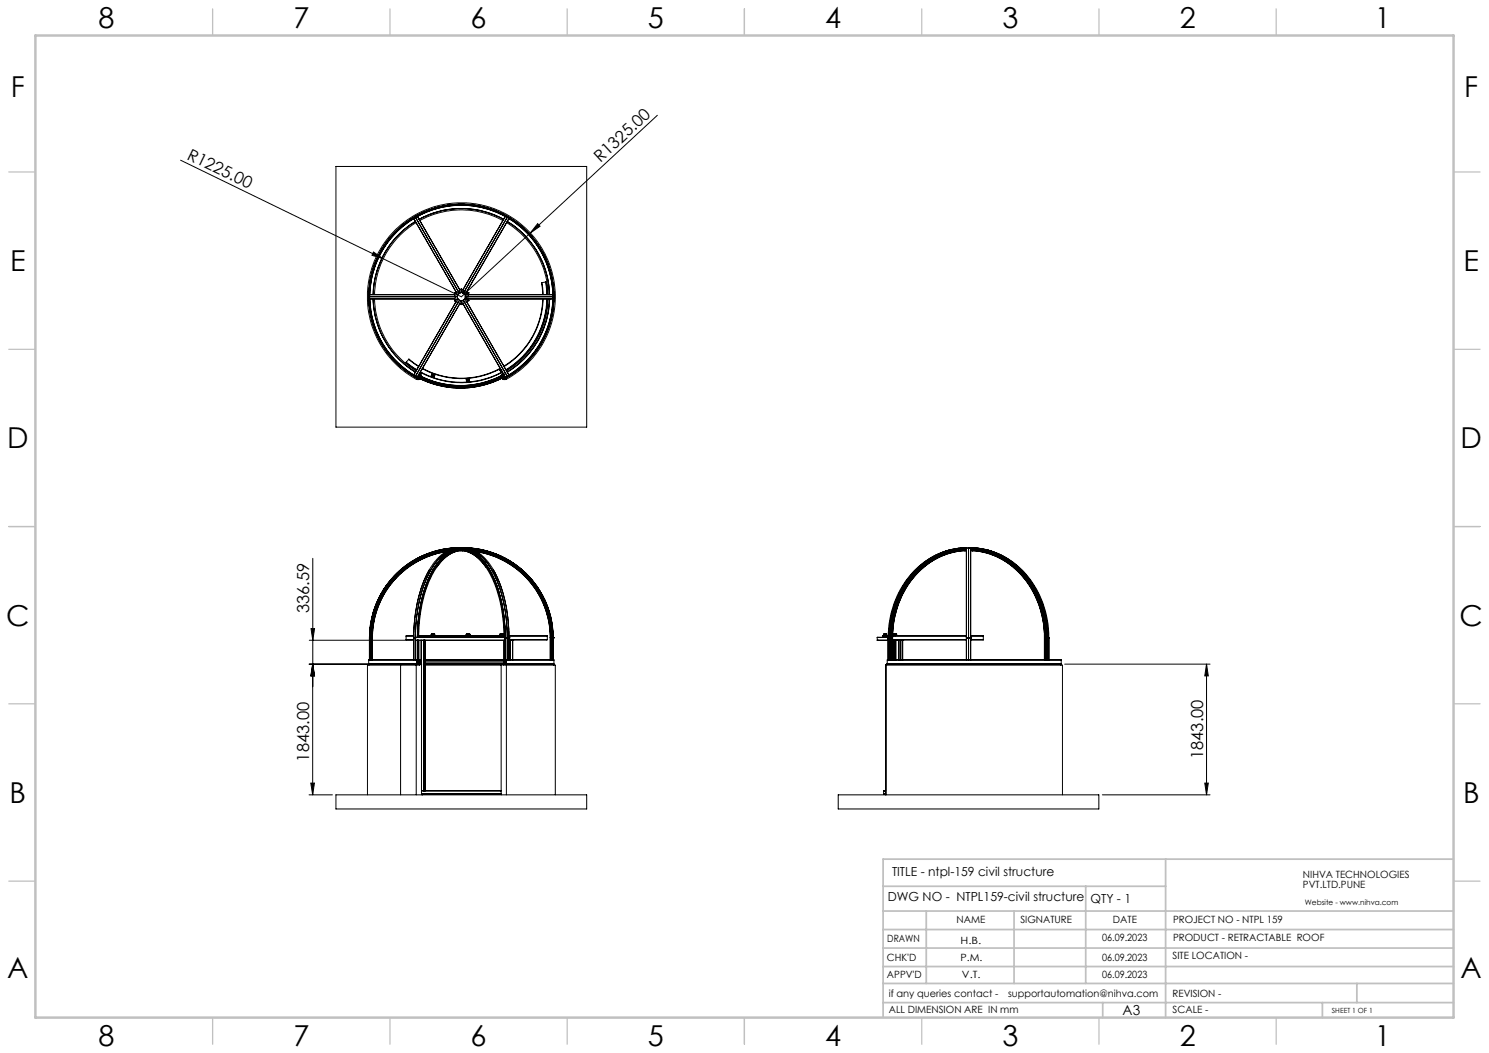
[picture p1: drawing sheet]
<svg xmlns="http://www.w3.org/2000/svg" width="420mm" height="297mm" viewBox="0 0 420 297" stroke-linecap="round" stroke-linejoin="round" font-family="sans-serif">
<g fill="none" stroke="#000" stroke-width=".28">
<path d="M185.4 32.5l-35.8 33.2M50.9 45.2l57.2 27.8M94.8 47h70.7v73.5h-70.7zM105.3 71.1l2.8 1.9-3.2-1zM116.7 61.7a25.7 25.7 0 0 0-12.4 21.4M116.7 61.6h.1M116.7 61.6l12 20.7M117.2 61.3h.1M117.2 61.3l12.2 21.1M117.2 62.4a24.8 24.8 0 0 0-12 20.7M117.2 61.3l-.5 .3M117.2 62.5a24.8 24.8 0 0 0-11.9 20.6"/>
<path d="M117.4 62.8a24.4 24.4 0 0 0-11.8 20.3M117.7 61h.1M117.7 61l12 20.7M117.7 61l12 20.8M117.7 61l-.5 .3M117.8 61.1a25.7 25.7 0 0 1 24.7 0M118.4 62.2a24.4 24.4 0 0 1 23.5 0M142.1 61.8a24.8 24.8 0 0 0-23.9 .1 24.9 24.9 0 0 1 23.8 0M142.5 61h.1M142.5 61l-11.9 20.7M142.5 61l-11.9 20.8M142.5 61l.6 .3"/>
<path d="M142.9 62.8a24.5 24.5 0 0 1 11.7 20.3M143.1 62.5a24.8 24.8 0 0 1 11.9 20.6M143.1 61.3h.1M143.1 61.3l-12.2 21.1M143.1 62.4a24.9 24.9 0 0 1 11.9 20.7M143.1 61.3l.4 .3M143.5 61.7a25.7 25.7 0 0 1 12.4 21.4M143.5 61.6h.1M143.5 61.6l-11.9 20.7M149.6 65.7l-19.5 18-22-10.7M151.7 63.1l.6 .7-2.7 1.9zM152.9 79.7l.2 3.4"/>
<path d="M152.9 79.7l.3 3.4M153.9 79.5l.2 .5 .2 3.1M153.9 79.5l.3 3.6M153.9 79.5l-1 .2M104.2 83.7h24.4M104.2 83.7h.1M104.2 83.7l.1 .6M104.3 83.1h.1M104.3 84.3h.1M104.3 83.1l-.1 .6M104.3 84.3a25.8 25.8 0 0 0 12.4 21.5M104.3 84.3h23.9"/>
<path d="M104.3 83.1h23.9M104.3 84.3a26 26 0 0 0 12.4 21.5M105.2 84.3a25 25 0 0 0 12 20.7M105.3 84.3a24.9 24.9 0 0 0 11.9 20.6M105.6 84.3a24.6 24.6 0 0 0 11.8 20.3M128.2 82.6h.1M128.2 84.8h.1M128.2 82.6v.7M128.2 84.1v.7M128.2 82.6l.8 .5M128.2 84.8l.6 .4M128.2 84.8l.7 .4"/>
<path d="M128.6 83.7h.1M128.6 83.7v.5M128.6 83.2v.5M128.6 85.1l-11.9 20.7zM128.8 82.3l-.6 .3M128.9 82.2l-.7 .4M128.9 84.8l.5 .2M129 83.1h.1M129 84.3h.1M129 83.1v1.2M129 84.3l-.8 .5M129 84.3l1.1 .6"/>
<path d="M129.4 85.1l.4 .2M129.4 85l-12.2 21.1M129.4 85.1l-12.2 21M129.4 82.4h.1M129.4 82.4l-.5 .3M129.4 85v.1M129.5 85.5l.6 .4M129.5 85.6l.6 .3M129.7 85.7l-12 20.7zM129.8 82.1l-.4 .3M130.1 82.4h.1M130.1 84.9v.1"/>
<path d="M130.1 85.9h.1M130.1 81.5h.1M130.1 81.5v.9M130.1 85v.9M130.1 81.5l-.6 .3M130.1 82.4l-1.1 .7M130.1 82.4l1.1 .7M130.1 81.5l.6 .3M130.1 81.5l.7 .4M130.5 82.1l.4 .3M130.6 85.7l11.9 20.7zM130.7 85.6l-.6 .3"/>
<path d="M130.8 85.5l-.7 .4M130.9 82.4h.1M130.9 85.1l-.4 .2M130.9 85.1l12.2 21M130.9 82.4l.4 .3M130.9 85v.1M130.9 85l12.2 21.1M131.2 84.3h.1M131.2 83.1h.1M131.2 84.3l.8 .5M131.2 84.3l-1.1 .6M131.2 83.1v1.2"/>
<path d="M131.3 84.8l-.4 .2M131.4 82.2l.6 .4M131.4 82.3l.6 .3M131.6 85.1l11.9 20.7M131.7 83.2v.5M131.7 83.7v.5M131.7 83.7h24.3M131.7 83.7h.1M132 84.8h.1M132 82.6h.1M132 83.1h24zM132 84.3h24z"/>
<path d="M132 82.6v.7M132 84.1v.7M132 84.8l-.6 .4M132 82.6l-.8 .5M153.1 84.3a23 23 0 0 1-11 19M153.2 84.3a23.1 23.1 0 0 1-11 19.1M154.2 84.3a23.9 23.9 0 0 1-11.5 20M154.3 84.3a24.3 24.3 0 0 1-11.5 20.1M154.6 84.3a24.4 24.4 0 0 1-11.7 20.3M155 84.3a24.8 24.8 0 0 1-11.9 20.6M155 84.3a25 25 0 0 1-11.9 20.7M155.9 84.3a25.8 25.8 0 0 1-12.4 21.5"/>
<path d="M156 84.3h.1M156 83.1h.1M156 83.1v.6M156 83.7h.1M156 83.7v.6M114.6 102.2l2.9 2.2M114.6 102.2l2.9 2.1M115.3 101.3l2.8 2M115.3 101.3l2.8 2.1M115.3 101.3l-.7 .9M116.7 105.8h.1M116.7 105.8l.5 .3"/>
<path d="M117.2 106.1h.1M117.2 106.1l.1 .1a25.8 25.8 0 0 0 25.1 0M117.6 106.6a26.1 26.1 0 0 1-7.6-39.5 26.1 26.1 0 0 1 40.3 0 26.1 26.1 0 0 1-7.7 39.5M117.7 106.6a26.1 26.1 0 0 1-7.7-39.5 26.1 26.1 0 0 1 40.2 0 26.1 26.1 0 0 1-7.6 39.5M117.7 106.6a26.1 26.1 0 0 1-7.7-39.5 26.1 26.1 0 0 1 40.3 0 26.1 26.1 0 0 1-7.7 39.5M117.7 106.6h.1M117.7 106.6h-.1M117.7 106.6a26 26 0 0 1-7.7-39.5 26 26 0 0 1 40.2 0 26 26 0 0 1-7.6 39.5M117.8 106.3a25.8 25.8 0 0 0 24.6-.2 25.7 25.7 0 0 1-24.6 .2M117.8 106.4l-.1 .2M117.9 106.1a25.5 25.5 0 0 0 24.3-.2 25.4 25.4 0 0 1-24.3 .2M118 106.7l.4 .3"/>
<path d="M118.1 106.6l-.1 .2-.4-.2M118.2 105.6l-.1 .2a25.2 25.2 0 0 0 24-.2M118.2 105.5h.1M118.2 105.5v.1M118.2 105.5l.3 .2-.1 .3M118.4 107l-.4 .1a20.3 20.3 0 0 1-7.9-6.1 26.5 26.5 0 0 1 4.2-38.6 26.5 26.5 0 0 1 38.2 7.2 26.5 26.5 0 0 1-10 37.5l-.6-.1M118.5 105.3l.4 .7M118.5 105.8l.4 .2M118.5 105.2v.1M118.5 105.2h.1M118.5 105a24.1 24.1 0 0 0 23.2 0M118.6 105.2l-.1 .1"/>
<path d="M118.6 106.9l-.2 .1M118.6 104.9a23.9 23.9 0 0 0 23.1 0M118.9 106v.2M119.1 104a23.2 23.2 0 0 0 22 0M119.2 103.9a22.9 22.9 0 0 0 21.9 0M121.7 105.9l.3 .2zM121.8 105.9h.1M121.8 105.7v.2M121.8 105.7h.2M121.8 105.5l.3 .3zM121.8 105.9l.5 .2M121.9 105.7h.1"/>
<path d="M122 105.9l-.1 .1M122 105.7l-.2 .2M122 105.7l.4 .2M122 105.7h.1M122.1 105.9h.1zM122.1 106l.3 .3zM122.3 105.7l.4 .1zM122.3 106.1h-.1M122.3 105.8v.1M122.4 106.1h.1M122.4 105.9l.2 .1-.3 .1M122.4 105.9l-.1 .2"/>
<path d="M122.5 105.9h.1M131.5 107l.4 .1zM131.6 107.4l.3 .1zM131.7 107.1h.1M131.7 107.3v.1M131.7 107.1h-.1l.1 .2M131.7 107.1v.2M131.8 107.1h.1M131.8 107.3v.1M132.2 107.3h.1M132.2 107.1h.1M132.2 107.1h.2"/>
<path d="M132.2 107.1v.2M132.2 107.1h-.5M132.2 107.3h-.5M132.3 107.1h.1M132.3 107.3h.1M132.4 107.1l-.4-.1h.4v.5h-.4l.4-.2h-.2M141.1 104.5l.2 .1M141.1 104.4h.1M141.2 104.4l-.1 .1M141.2 104.4l.1 .2M141.3 104.6v.1M141.3 104.3h.1"/>
<path d="M141.3 104.2l-.3 .1h.3M141.4 104.3l-.2 .1M141.4 104.6h.1M141.5 104.6l-.4 .1h.4M141.5 104.5l-.2 .1M141.6 106.7l.3 .3M141.9 105.2l-.5 .8M142 105.5l.1 .1M142 105.5h.1M142 105.5l-.3 .3M142.1 105.6h.1M142.1 106.4l.2 .4 .3-.2"/>
<path d="M142.3 106.7l-.4 .3M142.4 106.2a25.8 25.8 0 0 1-25 .1M142.4 106.2l.2 .4M142.5 106.4h.1M142.6 106.6h.1M143.1 106.1h.1M143.1 106.1l-.6 .3M143.5 105.8h.1M143.5 105.8l-.4 .3M88.2 157.5v66.7M125 157.3l-1.8 2.2-1.5 2.4-1.9 4.9-1.3 5.7-.5 4.1-.1 3.2 .5-6.9 .8-4.3 1-3.3 1.5-3.4 1-1.7 1.8-2.3 1.5-1.4a7.3 7.3 0 0 1 3.7-1.6 8.2 8.2 0 0 0-4.7 2.4zM127 155a25.1 25.1 0 0 0-22.4 24.9"/>
<path d="M127.8 154.7v.1a25.2 25.2 0 0 0-23.4 25.1M128.2 154.6h.1M128.2 154.6a25.5 25.5 0 0 0-23.9 25.3M128.2 154.6a25.3 25.3 0 0 0-23.9 25.3M128.2 154.6h.6M128.6 154.6a19.1 19.1 0 0 0-6.3 1 25.5 25.5 0 0 0-18.1 24.3M129 154.5a10.8 10.8 0 0 0-8 6.4l-2.1 4.7-1.2 4.5-.7 4.4-.3 5.4M129.4 154.5a10.8 10.8 0 0 0-7.9 6.4l-2.1 4.7-1.2 4.4-.7 4.5-.3 5.4M129.4 154.5l.4 .1M129.4 154.5l-1.1 .2a12.8 12.8 0 0 0-7.6 7.6l-1.6 4-1 4.1-.7 4.5-.2 5M129.4 154.5h.1M129.4 154.9h1.4"/>
<path d="M129.5 154.6h1.3M129.5 154.9l-1.2 .2-1.5 .6M129.5 154.9h.4M129.5 154.9h.1M129.5 154.9l-2.5 .7M129.5 154.7v.2M129.6 154.9a10.8 10.8 0 0 0-7.6 6.4l-1.8 4-1.3 4.8-.8 4.4-.2 5.3 .2-5.3 1.1-5.9 1.6-4.9 2.4-4.3M129.7 154.6a11 11 0 0 0-7.7 6.3l-1.8 4.1-1.3 4.3-.9 5.2-.3 5.3 .2-4.5 .7-4.8 1.1-4.2 1.5-3.9 1.5-2.6 2.3-2.8 2-1.5 1.4-.6 1.3-.3M129.7 154.7h.9M129.7 155.3h.9M129.9 154.7h.1M129.9 154.7l-2.3 .6-1.4 .8-1.4 1.2-2.2 2.7-1.4 2.6-1.2 3-1.3 4.8-.6 4-.3 5.4"/>
<path d="M129.9 154.7h-.2a9.8 9.8 0 0 0-6.5 4.5M129.9 154.9h.1M129.9 155.3l-2.3 .6-2.2 1.5-1.8 2-1.8 2.9-1.7 4.2-1 3.6-.7 4.4-.3 5.3M129.9 155.3h.1M129.9 155.3a9.4 9.4 0 0 0-6.7 4.7M130.1 154.7h.1M130.1 154.6h.1M130.1 155.3h.1M130.1 154.9h.1M130.1 154.6v.7M130.4 154.9h.1M130.4 155.3l2.2 .6 2.4 1.6 2.3 2.9 1.7 3.1 1.1 2.6 1.2 4.8 .7 4.5 .2 4.4"/>
<path d="M130.4 155.3a9.4 9.4 0 0 1 6.7 4.7M130.4 155.3h.1M130.4 154.7l1.4 .3 1.5 .6a18.9 18.9 0 0 1 7.4 11.4l1.3 6.2 .5 6.7M130.4 154.7h.1M130.4 154.7h.2a9.7 9.7 0 0 1 6.4 4.5M130.6 154.6a11.4 11.4 0 0 1 7.8 6.6l1.9 4.4 1.2 4.1 .7 4.4 .3 5.8M130.6 154.6l2 .6 2.3 1.4 2 2.3 2 3.2 1.4 3.6 1.2 4.4 .7 4.4 .3 5.4M130.6 154.9l2.7 1 2.1 1.6 1.7 2 1.9 3.3 1.3 3.2 1.1 4.1 .7 4.4 .2 5.3M130.6 154.9a10.9 10.9 0 0 1 7.6 6.4l1.7 3.7 1.4 4.7 .7 4.4 .3 5.6M130.7 154.9l1.3 .2 1.5 .6M130.7 154.9h.1M130.7 154.9l2.6 .7"/>
<path d="M130.7 154.7v.2M130.7 154.9h-.1M130.9 154.5l-.4 .1M130.9 154.5a10.6 10.6 0 0 1 7.7 6.1l1.8 3.6 1.6 5.4 .9 5.7 .2 4.6M130.9 154.5l1.1 .2a12.4 12.4 0 0 1 7.2 7l1.7 3.9 1.2 4.4 .7 4.5 .3 5.4M131.3 154.5a10.9 10.9 0 0 1 8 6.4l2 4.4 1.2 4.4 .7 4.4 .3 5.8M131.4 154.6h.6M131.7 154.6a20.7 20.7 0 0 1 7 1.2 25.5 25.5 0 0 1 17.3 24.1M132 154.6h.1M132 154.6a25.3 25.3 0 0 1 24 25.3M132 154.6h.1a25.4 25.4 0 0 1 23.9 25.3M132.4 154.7h.1a25.3 25.3 0 0 1 23.4 25.2"/>
<path d="M132.4 154.7l.1 .1a25.1 25.1 0 0 1 23.3 25.1M133.3 155a25.1 25.1 0 0 1 22.3 24.9M133.4 155a25 25 0 0 1 22.2 24.9M133.4 155.1a25 25 0 0 1 22.2 24.8M134.5 155.6a24.7 24.7 0 0 1 20.7 24.3M137.1 159.4l2.2 4 1.5 4.1 1.2 5.8 .4 6.5M268 155.1l-.8 .2a24.5 24.5 0 0 0-16.5 21.7l-.2 2.9M271.7 154.9h.9M271.7 154.6h1.1M271.8 154.6a22.6 22.6 0 0 0-19.1 15.9l-1.3 5.2-.3 4.2M271.9 154.5l-3.3 .4-3.5 1.2a25.4 25.4 0 0 0-14.3 23.8M271.9 154.5a22.2 22.2 0 0 0-19.1 14.8l-1.4 4.8-.5 2.9-.1 2.9"/>
<path d="M271.9 154.5l.2 .1M271.9 154.5h.1M271.9 154.6a22.3 22.3 0 0 0-18.9 15.1l-.4 1.1a28.3 28.3 0 0 0-1.5 9.1M271.9 154.7h.7M271.9 155.3h.7M272 154.9h.1M272 154.9a20.8 20.8 0 0 0-16 9.3M272 154.7v.2M272 154.9a21.2 21.2 0 0 0-17 10.8M272.1 154.9h.1M272.1 154.7h.1M272.1 154.6h.1"/>
<path d="M272.1 155.3h.1M272.1 154.6v.1M272.1 154.9v.4M272.2 154.7h.1M272.2 154.7a22.3 22.3 0 0 0-19.5 16.1l-.7 2.4-.5 2.9-.3 3.8M272.2 154.9h.1M272.2 154.9h-.2M272.2 155.3a21.9 21.9 0 0 0-19.2 16.4l-.2 .8a30.3 30.3 0 0 0-1.1 7.4M272.2 155.3h.1M272.3 154.7v.2M272.6 154.6v25.3M273.2 154.5v25.4"/>
<path d="M273.2 154.5h.1M273.2 154.5l.5 .1M273.2 154.5l-.5 .1M273.5 154.6h1.1M273.8 154.6v25.3M273.8 154.7h.7M273.8 155.3h.7M273.8 154.9h.9M274 154.7v.2M274.2 155.3a21.9 21.9 0 0 1 19.2 16.4l.2 .8a28.1 28.1 0 0 1 1 7.4M274.2 155.3h.1M274.2 154.7a22.3 22.3 0 0 1 19.5 16.1l.7 2.4 .5 2.9 .3 3.8"/>
<path d="M274.2 154.7h.1M274.2 154.9h.1M274.2 154.9h.2M274.3 154.9h.1M274.3 155.3h.1M274.3 154.7h.1M274.3 154.6h.1M274.3 154.6v.1M274.3 154.9v.4M274.4 154.9a21.2 21.2 0 0 1 17 10.8M274.4 154.9h-.1M274.4 154.9h.1"/>
<path d="M274.4 154.9a20.8 20.8 0 0 1 16 9.3M274.4 154.7v.2M274.5 154.5l-.3 .1M274.5 154.5a22.1 22.1 0 0 1 19.1 14.8l1.4 4.8 .5 3.3 .1 2.5M274.5 154.5h.1M274.5 154.5l3.3 .4 3.5 1.2a25.4 25.4 0 0 1 14.3 23.8M274.5 154.6h.1a22.6 22.6 0 0 1 19.1 15.9l1.3 5.2 .3 4.2M274.5 154.9h.1a22.2 22.2 0 0 1 18.8 15.6l.2 .8a27.1 27.1 0 0 1 1.4 8.6M274.5 154.6a22.5 22.5 0 0 1 19.3 16.2 28.3 28.3 0 0 1 1.4 9.1M274.6 154.9a22.3 22.3 0 0 1 19.1 16.4l.9 3.6 .4 5M278.4 155.1l.8 .2a24.5 24.5 0 0 1 16.5 21.7l.1 2.9M87.7 177.3h1l-.5 3.3z"/>
<path d="M104.2 179.9h.1M104.2 179.9v6.2M104.2 179.9h.8M104.3 179.9h.1M104.3 179.9v6.2M104.4 179.9h.1M104.4 179.9v6.2M104.6 179.9h.1M104.6 179.9v6.2M105 179.9h.1M105 179.9a24.7 24.7 0 0 1 20.8-24.3 24.6 24.6 0 0 0-20.7 24.3M105 179.9v6.2"/>
<path d="M105.1 179.9v6.2M111.4 162.8a24.9 24.9 0 0 1 15.5-7.8l-.4 .1a25 25 0 0 0-21.9 24.8 25 25 0 0 1 6.8-17.1zM114.5 179.4h2.2M114.5 179.4v1M116.7 179.9h.1M116.7 179.3l-2.2 .1M116.7 179.9v6.2M116.7 179.9h.6M117.2 179.9h.1M117.2 179.9v6.2M117.3 179.8h25.2M117.4 179.8h25.1"/>
<path d="M118.1 179.3h24.1M118.1 179.4h24.1M121.1 160.7l-1.7 3.6-1.5 5-.9 5.2-.3 5.4M121.8 179h.1M121.8 178.9h.1M121.8 178.8l.2 .3-.3-.1M121.8 178.8l-.1 .2M121.8 178.9v.1M121.9 179h-.1M121.9 178.8h.2zM122 178.8h.2M122 179.1h.1"/>
<path d="M122.1 179.1h-.2h.3M122.1 179.1v.2M122.2 179.1v.2M122.2 179h.1M122.3 178.9h.1M122.3 179h.1M122.3 178.8l-.2 .2 .2 .1M122.3 178.8h.1M122.3 179.1h.1M122.3 178.9v.1M122.3 178.8l.2 .1-.2 .2M122.4 178.8l.2 .1-.2 .2"/>
<path d="M122.4 178.8h.1M122.4 179.1h.1M122.4 178.8l.3 .2-.3 .1M131.7 179h.1M131.7 178.9h.1M131.7 178.8h.1M131.7 179.1h.1M131.7 178.9l.1 .1zM131.7 178.8l-.2 .1 .2 .2M131.7 178.8l-.2 .2 .2 .1M131.7 178.8l-.1 .1 .1 .2M131.7 178.8l.2 .1-.2 .2"/>
<path d="M131.7 178.9v.1M131.8 179h.1M131.8 178.9v.1M131.8 178.9l-.1 .1M131.8 179.1h.4M131.8 178.8h.3M131.9 179.1v.2M132 179.1v.2M132.2 179h.1M132.3 179h.1M132.2 178.9h.1M132.2 178.8h.1"/>
<path d="M132.2 179.1h.1M132.2 178.8h-.1M132.2 178.8l-.2 .1 .2 .2M132.2 178.8l.2 .1-.2 .2M132.2 178.9v.1M132.2 178.9l.1 .1M139.1 160.7l1.9 3.9 1.5 5.1 .7 4.4 .3 5.8M141 178.9l.2-.1-.2 .3h.3h-.3zM141.2 178.8h.1M141.2 179.1h.1M141.2 178.8l-.1 .1 .1 .2M141.3 179h.1"/>
<path d="M141.4 179h.1M141.4 178.9h.1M141.4 178.9v.1zM141.4 178.8l.1 .1-.1 .2M141.4 178.9v.1M141.4 178.8l-.3 .1 .3 .2M141.4 179.1v.2M141.5 179.1h.2M141.5 178.8h.2M141.6 178.8h-.1M141.7 178.8h-.1M141.7 179.1l-.1 .2"/>
<path d="M141.8 178.8l-.2 .1 .2 .2M141.8 178.8h.1M141.8 179.1h.1M141.8 179h.1M141.8 178.9h.1M141.8 178.9l.1 .1zM141.8 178.8l.2 .1-.2 .2M141.8 178.9v.1M141.9 179h.1M142.3 179.7v.1M142.4 179.7v.1M142.5 179.9h.1"/>
<path d="M142.5 179.9v6.2M142.5 179.9h1M142.5 179.9v6.7M143.1 179.9h.1M143.1 179.9v6.2M143.5 179.3l10.9 .1M143.5 179.9h.1M143.5 179.4h10.9M143.5 179.9v6.2M154.4 179.4v1M155.2 179.9h.1M155.2 179.9h.8"/>
<path d="M155.2 179.9v6.2M155.6 179.9h.1M155.6 179.9v6.2M155.8 179.9h.1M155.8 179.9v6.2M156 179.9h.1M156 179.9v6.2M247.4 179.8h.1M247.4 179.8h3.1zM247.4 179.8v.8M249 179.4h1.5M249 179.4v.4"/>
<path d="M249.4 178.8v.3zM249.4 178.8l.2 .2M249.4 178.9h.1M249.4 179h.1M249.6 178.9h.1M249.6 179h.1M249.6 178.8v.3M249.6 178.8h.1M249.6 179.1h.1M249.6 178.9v.1M249.6 179l-.1 .1M249.6 178.8h.2"/>
<path d="M249.6 179.1v.2M249.7 179.1v.2M249.8 179h.1M249.8 178.9h.1M249.8 179.1h.1M249.8 178.8h.1M249.8 178.8v.3M249.8 179v.1M249.8 178.9v.1M249.8 178.8l.1 .3h-.5M250.5 179.9h.1M250.5 179.9h1.2"/>
<path d="M250.5 179.9v6.2M250.5 179.3l-1.5 .1M250.8 179.9h.1M250.8 179.9v6.2M251.1 179.9h.1M251.1 179.9v6.2M251.2 179.9h.1M251.2 179.9v6.2M251.4 179.9v6.2M251.4 179.9h.1M251.7 179.9h.1M251.7 179.9v6.2"/>
<path d="M251.8 179.3h20.8M251.8 179.4h20.8M252.1 179h.1M252.1 178.8l.1 .3zM252.2 179h.1M252.2 178.9h.1M252.2 178.8h.1M252.2 178.8l-.1 .2M252.2 178.9v.1M252.3 178.8h.1M252.3 178.8l.1 .3zM252.3 179l.1 .3"/>
<path d="M252.3 179.1h.1M252.4 178.9v.1zM252.4 179h.1M252.4 178.8h.4l-.1 .3M252.4 178.8l-.1 .2M252.4 178.9h.1M252.4 178.9v.1M252.5 178.8l.1 .3-.5-.1M252.5 178.8h.1M252.6 178.8h.1M252.6 179.1v.2M252.7 178.8l.2 .1v.2h-.3v-.3"/>
<path d="M252.7 178.8v.3zM259.2 160.7l.2-.2a20.2 20.2 0 0 1 12.4-5.6 22 22 0 0 0-18.6 15.2l-1 3.2a26.1 26.1 0 0 0-.8 6.6v-1.2a26.5 26.5 0 0 1 7.8-18zM272.6 179.9h.1M272.6 179.9h1.2M272.6 179.9v6.2M273.2 179.9h.1M273.2 179.9v6.2M273.8 179.9h.1M273.8 179.3l3.6 .1M273.8 179.4h3.6M273.8 179.9v6.2M277.4 179.4v1"/>
<path d="M294.6 179.9h.1M294.6 179.9h1.2M294.6 179.9v6.2M295 179.9h.1M295 179.9v6.2M295.2 179.9h.1M295.2 179.9v6.2M295.6 179.9h.1M295.6 179.9v6.2M295.8 179.9l.1 6.2M295.8 179.9v6.2M87.2 187.3h29.6"/>
<path d="M87.2 180.6h29.1M88.2 187.3l.5 3.3h-1zM104 187.3h.1M104 186.2v1.2h14M104 187.3l14 .1M104 186.2h13.6M104 187.3h13.6M104.1 187.4v.2M113 187.6h4.4M113 187.6h-9.4v36.6M113 187.6v36.6M114.5 180.4l2.2 .1"/>
<path d="M114.5 180.4h2.2M117.3 180.6h25.2h-25.1M117.4 187.6v36.6M117.6 187.3h.1M117.7 186.1l-13.7 .1M117.7 186.1l-.1 .1M117.7 186.9h.1M117.7 187h.1M117.7 187.3h.1M117.7 186.1h.1M117.7 186.2h.1M117.7 186.4h.1"/>
<path d="M117.7 186.6h.5M117.7 186.9h.5M117.7 186.6h.1M117.7 187.3h1.1h-.6M117.7 186.1v1.2M117.7 186.1h.5M117.7 186.2h.5M117.7 180.6v5.5M117.8 187.3h.1M117.8 186.2h.1M117.8 186.1h.1M117.8 186.2h.4z"/>
<path d="M117.8 187.2l.4 .1zM117.8 186.9h.1M117.8 180.6v6M117.8 187h.1M117.8 187.1h.1M117.8 186.4h.1M117.8 187.1h.4M117.8 186.9v.4M117.8 187h.4M117.8 186.4h.4M117.9 187h.1M117.9 187v.1"/>
<path d="M117.9 186.4h.1M117.9 180.6v5.5M118 187.4h.4M118.1 180.6v5.5M118.1 187l.1 .2M118.1 187h.1M118.1 186.4h.1M118.1 187.2h.1M118.2 187.1v.1M118.2 187.2h.1M118.2 186.3v.1M118.2 187h.1"/>
<path d="M118.2 186.9h.1M118.2 187.3h.1M118.2 187.2v.1M118.2 186.6h.1M118.2 186.2h.1M118.2 186.4h.1M118.2 186.2l-.1 .2M118.2 187.1h.1M118.2 186.3h.1M118.2 186.9h-.5M118.2 186.2v.1M118.2 187.1h.6"/>
<path d="M118.2 187.2h.6M118.2 186.3h.6M118.2 187v.1M118.2 186.1v.1M118.2 186.1h.6M118.2 187h.6M118.2 186.2h.6M118.2 186.3h-.4M118.2 186.4v.6M118.3 186.4h.5zM118.4 187.4h.5v36.8M118.4 187.4v.2h-1"/>
<path d="M118.5 187.3h.1M118.5 187.3v.1M118.6 187.3h.1M118.6 187.3v.1M118.7 187.3h.1M118.7 187.3v.1M118.8 180.6v6.8M119.5 180.6v42.5M119.6 180.6v42.5M119.7 180.6v42.5M119.9 187.1h22.2M119.9 187.2h22.2"/>
<path d="M119.9 186.3h22.2M119.9 187.4h21.5M119.9 187.6h21.5M119.9 186.1h22.2M119.9 187h22.1M119.9 187.2h22.1M119.9 186.3h22.1M119.9 186.2h22.1M119.9 180.6v42.5M141.4 187.4h.5M141.4 187.4v36.8M141.7 187.3v.1"/>
<path d="M141.9 187.4v.2h.9M141.9 187.4h.4M142 187.3h-22.1h21.8M142 186.3h.1M142 187.3h.1M142 187l.1 .1M142 186.2v.1M142 186.4v.6M142 187.2v.1M142.1 186.2h.4zM142.1 186.4h-22.2h22.1M142.1 186.3v.1"/>
<path d="M142.1 186.1l-.1 .1M142.1 187.2h-.1M142.1 187.1v.1M142.1 186.4h-.1M142.1 187.3h.1M142.1 186.9h.1M142.1 187h.1M142.1 187.2v.1M142.1 186.6h.1M142.1 186.8v.1M142.1 186.2v.2M142.1 186.4h.1"/>
<path d="M142.1 186.5v.1M142.1 186.2h.1M142.1 187.2h.4M142.1 187.1h.4M142.1 187.2h.1M142.1 186.3h.4M142.1 186.1h.5M142.1 186.6h.5M142.1 186.4v.1M142.1 186.6v.2M142.1 186.9v.1M142.1 187h.4"/>
<path d="M142.1 186.4h.4M142.1 186.5h.5M142.1 186.8h.5M142.1 187v.2M142.2 180.6v5.5M142.3 180.6v5.5M142.4 187v.1M142.4 187h.1M142.4 186.4h.1M142.5 187.3h.1M142.5 187.1h.1M142.5 187h.1"/>
<path d="M142.5 186.9h.1M142.5 186.2v.4M142.5 186.4h.1M142.5 186.2h.1M142.5 186.9v.1M142.5 187.1v.2M142.5 186.1h.1M142.5 186.9v.4M142.6 186.5v.1M142.6 186.2h.1M142.6 186.1h.1M142.6 187.3h.1"/>
<path d="M142.6 186.9h.1M142.6 186.6h.1M142.6 186.8v.1M142.6 186.1v.1M142.6 186.6v.2M142.6 186.9v.1M142.6 186.9h-.5M142.6 186.1l13.6 .1M142.6 186.4h.1M142.6 187h.1M142.6 186.2h13.6M142.6 187.3h13.6"/>
<path d="M142.6 187.3h-.9M142.6 186.2v1.1M142.6 186.4v.1M142.6 186.2h-.5M142.8 187.6h13.8v36.6M142.8 187.6v36.6M143.5 180.5h.4M143.5 180.5h1.1M143.5 180.4h10.9M143.7 180.5v5.6M143.8 180.5v5.6M143.9 180.5v5.6"/>
<path d="M143.9 180.5h.7M144 180.5h.1M144 180.5v5.6M144.6 180.5h.1M144.6 180.5v5.6M154.4 180.4l-10.9 .1M156.2 187.4v.2M156.2 187.3h.1M156.2 186.2v1.2h-13.9M156.2 187.3l-13.9 .1M247.4 180.6h.1M247.4 180.6h3.1z"/>
<path d="M249.8 187.6h49.9v36.6M249.8 187.6h.1M249.8 187.6v36.6M250.1 187.4h-.2v36.8M250.3 186.2h49M250.3 187.3h.1M250.3 187.3h49M250.3 186.2v1.1M251.8 180.5h1.7M251.8 180.5h20.8M251.8 180.5h2.3M251.8 180.4h20.8"/>
<path d="M251.9 180.5v5.6M252 180.5v5.6M252.2 180.5v5.6M252.3 180.5v5.6M252.4 180.5v5.6M252.7 180.5v5.6M253.5 180.5h.1M253.5 180.5h1.1M253.5 180.5v5.6M254.1 180.5h.1M254.1 180.5v5.6M254.2 180.5h.1"/>
<path d="M254.4 180.5h.1M254.6 180.5v5.6M254.6 180.5h.1M273.8 180.4h3.6M277.4 180.4l-3.6 .1M299.2 187.4v.2M299.3 187.3h.1M299.3 186.2v1.2h-49.2M299.3 187.3l-49.2 .1M300.3 187.3h41M340.3 187.3l.5 3.3h-1zM340.3 187.3v36.9"/>
<path d="M87.2 224.2h6.6M87.7 220.9h1l-.5 3.3zM94.8 224.2h70.7v4h-70.7zM118.9 223.9h22.5M118.9 223.1h22.5zM119.1 223.9v.3M119.5 223.1h.1M236.4 224.2h73.6v4h-73.6zM249.2 223.9h.1M249.2 223.1h.1M249.2 223.9h.6M249.2 223.1h.6"/>
<path d="M249.2 223.1v.8M310.9 224.2h30.4M339.8 220.9h1l-.5 3.3z"/>
<circle cx="122.1" cy="105.9" r=".08"/>
<circle cx="132" cy="107.2" r=".07"/>
<circle cx="132" cy="107.2" r=".08"/>
<circle cx="121.8" cy="179" r=".07"/>
<circle cx="121.8" cy="179" r=".14"/>
<circle cx="121.8" cy="179" r=".19"/>
<circle cx="122.3" cy="179" r=".07"/>
<circle cx="122.3" cy="179" r=".14"/>
<circle cx="122.3" cy="179" r=".19"/>
<circle cx="131.7" cy="179" r=".08"/>
<circle cx="131.7" cy="179" r=".14"/>
<circle cx="131.7" cy="179" r=".19"/>
<circle cx="132.2" cy="179" r=".14"/>
<circle cx="132.2" cy="179" r=".19"/>
<circle cx="132.2" cy="179" r=".06"/>
<circle cx="141.4" cy="179" r=".14"/>
<circle cx="141.4" cy="179" r=".17"/>
<circle cx="141.8" cy="179" r=".07"/>
<circle cx="141.8" cy="179" r=".14"/>
<circle cx="141.8" cy="179" r=".19"/>
<circle cx="252.1" cy="179" r=".11"/>
</g>
<g fill="none" stroke="#c0c0c0" stroke-width=".35">
<path d="M60 2.5v7.5M110 2.5v7.5M160 2.5v7.5M210 2.5v7.5M260 2.5v7.5M310 2.5v7.5M360 2.5v7.5M2.5 48.5h7.5M410 48.5h7.5M2.5 98.5h7.5M410 98.5h7.5M2.5 148.5h7.5"/>
<path d="M410 148.5h7.5M2.5 198.5h7.5M410 198.5h7.5M2.5 248.5h7.5M410 248.5h7.5M60 287v7.5M110 287v7.5M160 287v7.5M210 287v7.5M260 287v7.5M310 287v7.5M360 287v7.5"/>
</g>
<g fill="none" stroke="#c0c0c0" stroke-width=".5">
<path d="M249.1 257h160.9M249.1 250h79.7M261.3 257v20.4M286 257v20.4M306.2 250v27.4M328.8 242.3v44.7M410 242.3h-160.9v44.7M249.1 272.6h160.9M249.1 267.4h160.9M249.1 262.2h160.9M249.1 277.4h160.9M382.7 277.4v5.4"/>
<path d="M249.1 282.8h160.9M311 282.8v4.2M373 282.8v4.2"/>
</g>
<path d="M10 10h400v277h-400z" fill="none" stroke="#c0c0c0" stroke-width=".7"/>
<g fill="#000">
<path d="M105.3 71.1l2.8 1.9-3.2-1zM151.7 63.1l.6 .7-2.7 1.9z"/>
<path d="M87.7 177.3h1l-.5 3.3zM88.2 187.3l.5 3.3h-1zM88.2 187.3l.5 3.3h-1zM87.7 220.9h1l-.5 3.3zM340.3 187.3l.5 3.3h-1zM339.8 220.9h1l-.5 3.3z"/>
</g>
<g font-size="8.1">
<text x="27.8" y="8">8</text>
<text x="82.8" y="8">7</text>
<text x="132.8" y="8">6</text>
<text x="182.8" y="8">5</text>
<text x="232.8" y="8">4</text>
<text x="282.8" y="8">3</text>
<text x="332.8" y="8">2</text>
<text x="387.8" y="8">1</text>
<text x="3" y="27.2">F</text>
<text x="413" y="27.2">F</text>
<text x="2.8" y="76.5">E</text>
<text x="412.8" y="76.5">E</text>
<text x="2" y="126.5">D</text>
<text x="412" y="126.5">D</text>
<text x="1.7" y="176.5">C</text>
<text x="411.7" y="176.5">C</text>
<text x="2.7" y="226.5">B</text>
<text x="412.7" y="226.5">B</text>
<text x="2" y="275.7">A</text>
<text x="412" y="275.7">A</text>
<text x="27.8" y="295">8</text>
<text x="82.8" y="295">7</text>
<text x="132.8" y="295">6</text>
<text x="182.8" y="295">5</text>
<text x="232.8" y="295">4</text>
<text x="282.8" y="295">3</text>
<text x="332.8" y="295">2</text>
<text x="387.8" y="295">1</text>
</g>
<g font-size="4.7">
<text x="52.6" y="44.8" transform="rotate(26 52.6 44.8)">R1225.00</text>
<text x="169.4" y="46" transform="rotate(-43 169.4 46)">R1325.00</text>
<text x="87.2" y="173" transform="rotate(-90 87.2 173)">336.59</text>
<text x="87.2" y="214.8" transform="rotate(-90 87.2 214.8)">1843.00</text>
<text x="339.3" y="214.1" transform="rotate(-90 339.3 214.1)">1843.00</text>
</g>
<text font-size="3.9" x="316.7" y="286.4">A3</text>
<g font-size="3.5">
<text x="251.6" y="247">TITLE - ntpl-159 civil structure</text>
<text x="250.4" y="254.2">DWG NO - NTPL159-civil structure</text>
<text x="307.6" y="254.8">QTY - 1</text>
</g>
<g font-size="2.8">
<text x="367.5" y="247.7">NIHVA TECHNOLOGIES</text>
<text x="367.5" y="250.5">PVT.LTD.PUNE</text>
<text x="269.8" y="260.4">NAME</text>
<text x="287.8" y="260.4">SIGNATURE</text>
<text x="313.9" y="260.5">DATE</text>
<text x="330.9" y="260.5">PROJECT NO - NTPL 159</text>
<text x="250.3" y="265.7">DRAWN</text>
<text x="270.9" y="266.1">H.B.</text>
<text x="310.9" y="265.5">06.09.2023</text>
<text x="330.9" y="265.5">PRODUCT - RETRACTABLE ROOF</text>
<text x="250.2" y="271.1">CHK'D</text>
<text x="250.2" y="275.8">APPV'D</text>
<text x="270.9" y="271.1">P.M.</text>
<text x="271.3" y="275.8">V.T.</text>
<text x="310.9" y="271.1">06.09.2023</text>
<text x="310.9" y="275.8">06.09.2023</text>
<text x="330.7" y="270.6">SITE LOCATION -</text>
<text x="250.7" y="281.1">if any queries contact -</text>
<text x="284.3" y="281.1">supportautomation@nihva.com</text>
<text x="330.7" y="281.1">REVISION -</text>
<text x="250.7" y="285.6">ALL DIMENSION ARE IN mm</text>
<text x="330.7" y="285.6">SCALE -</text>
</g>
<text font-size="2.1" x="368.1" y="255.1">Website - www.nihva.com</text>
<text font-size="2" x="375.7" y="285.6">SHEET 1 OF 1</text>
</svg>
